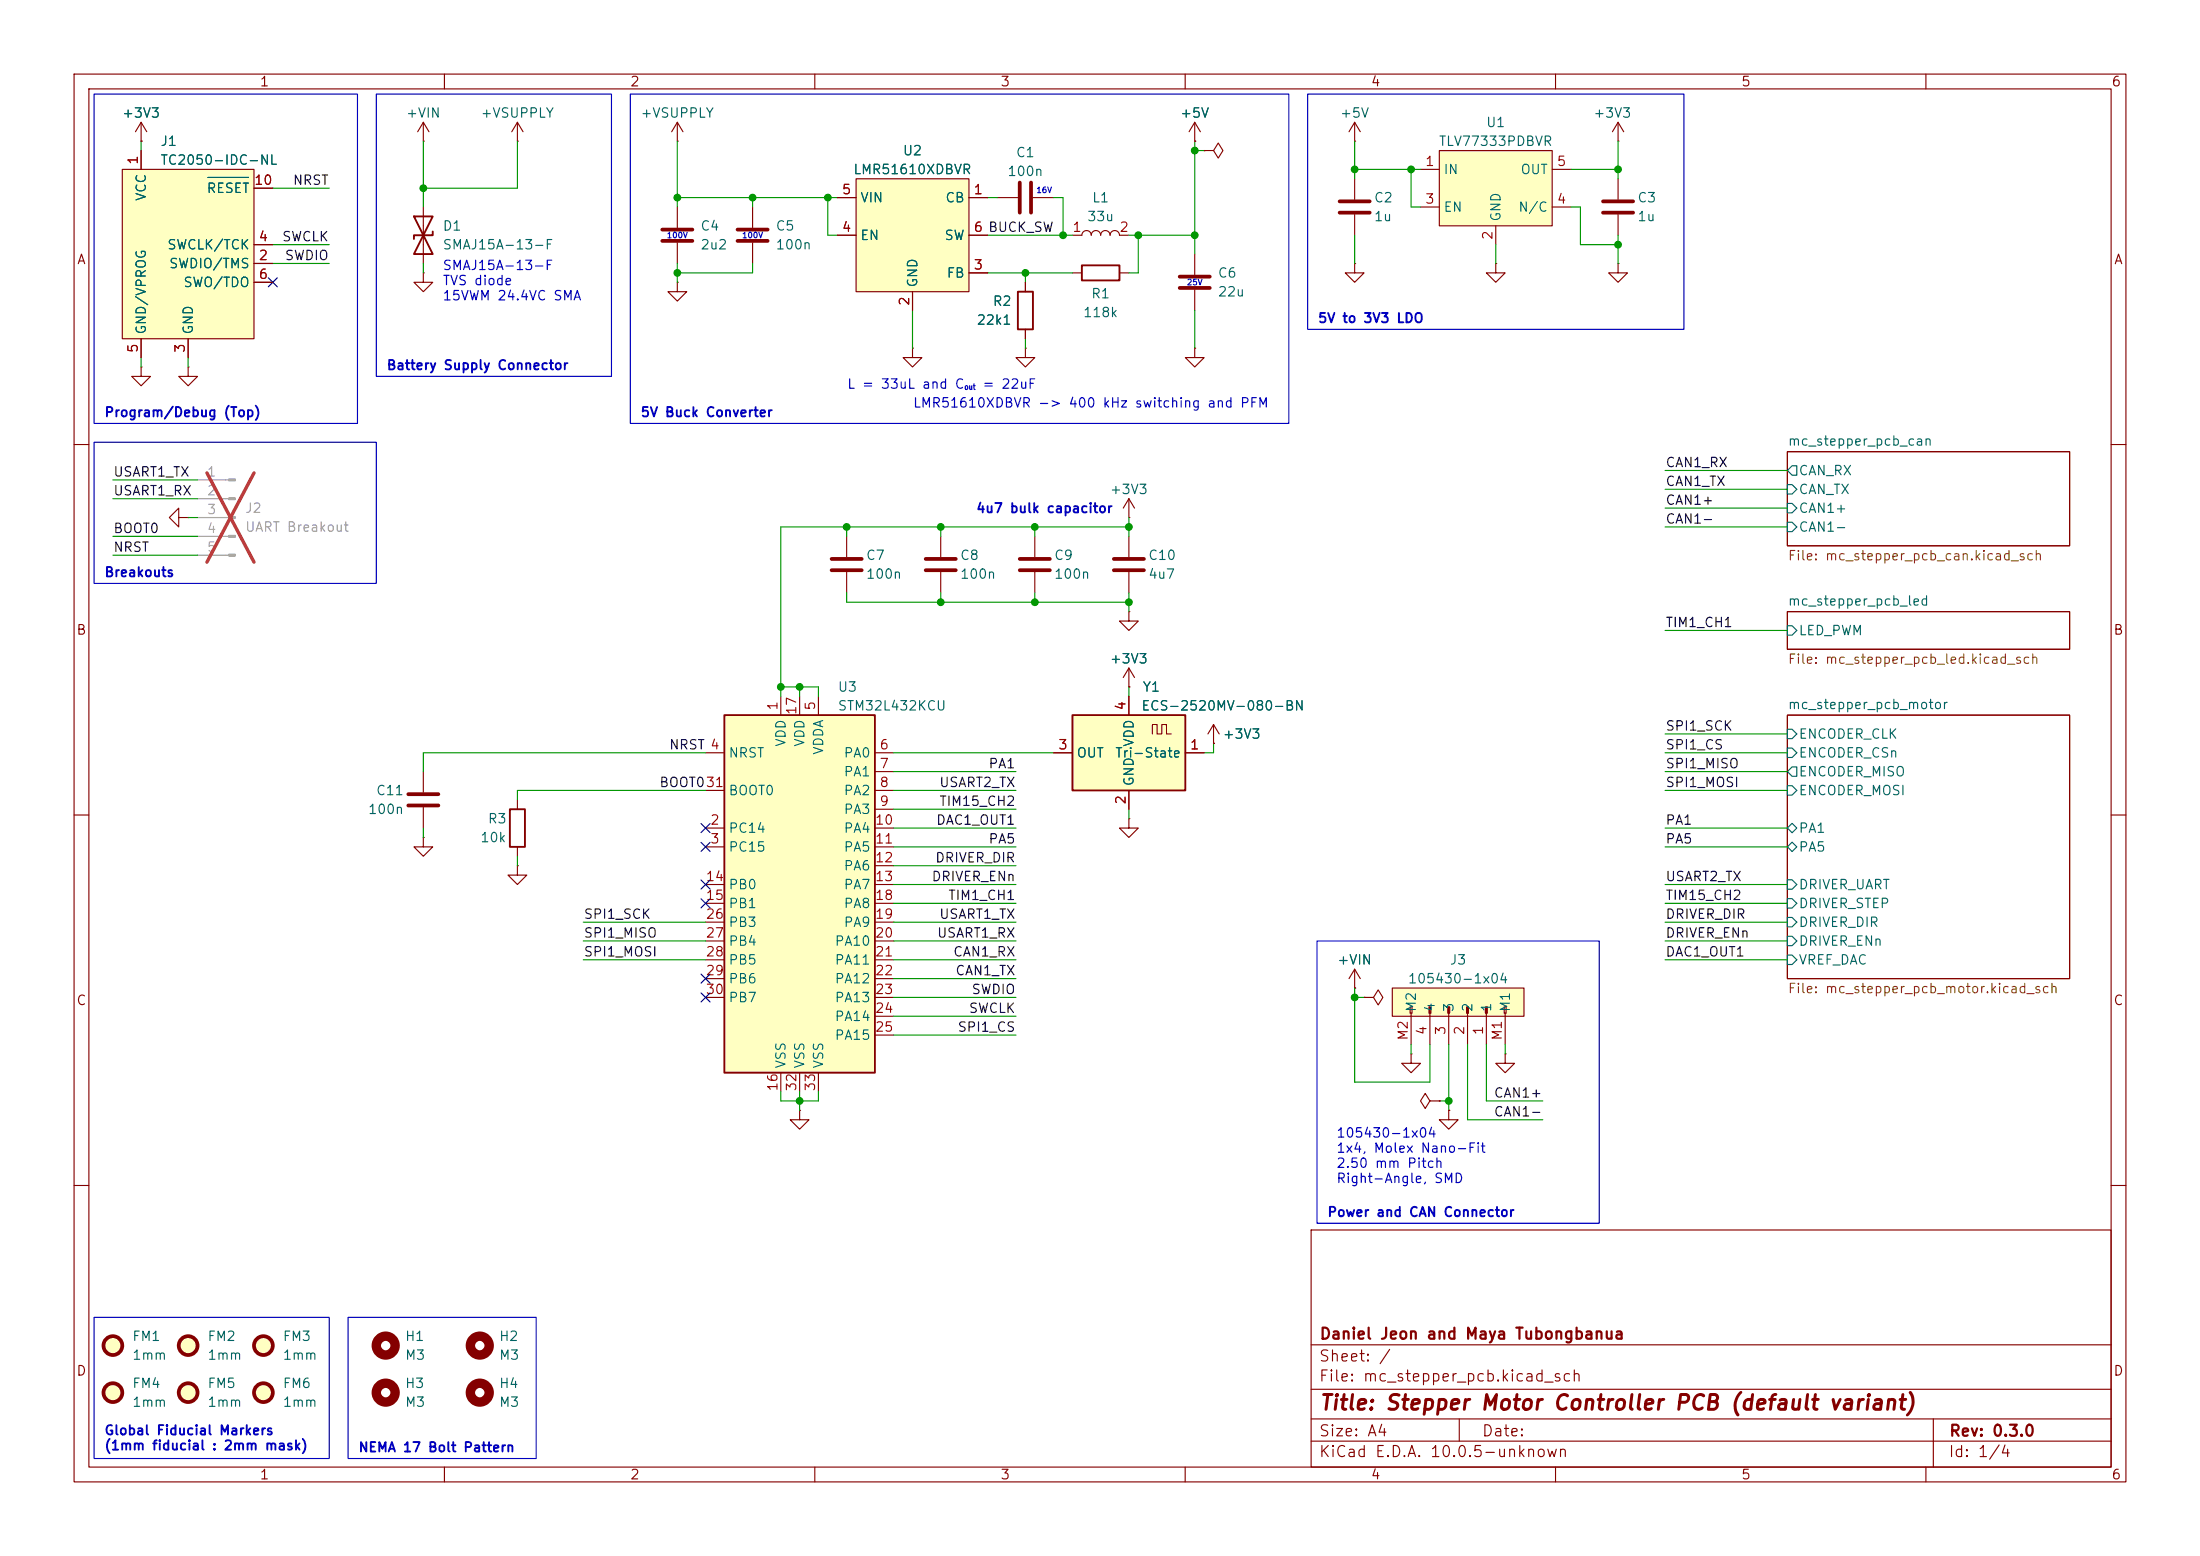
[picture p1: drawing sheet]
<svg xmlns="http://www.w3.org/2000/svg" width="297mm" height="210mm" viewBox="0 0 297 210" stroke-linecap="round" stroke-linejoin="round" font-family="sans-serif">
<g fill="none" stroke="#840000" stroke-width=".15">
<path d="M10 10h277v190h-277zM12 12h273v186h-273zM60 10v2M110 10v2M160 10v2M210 10v2M260 10v2M138.4 38.1v1.3M144.8 36.8h1.2M151.1 36.8h1.3M138.4 47v1.3h1.3l-1.3 1.2-1.2-1.2h1.2M138.4 47h.1"/>
<path d="M138.4 44.5v1.2M10 60h2M114.3 72.4v2.8M114.3 77.2v2.8M241.3 61h38.1v12.7h-38.1zM285 60h2M241.3 82.6h38.1v5h-38.1zM241.3 96.5h38.1v35.6h-38.1zM10 110h2M285 110h2M184.1 134.6h1.3l.7-1 .6 1-.6 1-.7-1M184.1 134.6h.1"/>
<path d="M10 160h2M177 166h108v32h-108zM285 160h2M60 198v2M110 198v2M160 198v2M177 194.5h108M177 191.5h108M177 187.5h108M177 181.5h108M197 191.5v3M210 198v2"/>
<path d="M260 198v2M261 191.5v6.5"/>
</g>
<g fill="none" stroke="#006464" stroke-width=".15">
<path d="M241.3 65.4h.6l.7 .6-.7 .7h-.6zM241.3 70.5h.6l.7 .6-.7 .7h-.6zM241.3 67.9h.6l.7 .7-.7 .6h-.6zM241.9 62.9h.7v1.2h-.7l-.6-.6zM241.3 84.5h.6l.7 .6-.7 .6h-.6zM241.3 98.4h.6l.7 .7-.7 .6h-.6zM241.3 101h.6l.7 .6-.7 .6h-.6zM241.3 106h.6l.7 .7-.7 .6h-.6zM241.3 118.7h.6l.7 .7-.7 .6h-.6zM241.3 114.3l.6-.6 .7 .6-.7 .6zM241.3 111.8l.6-.7 .7 .7-.7 .6zM241.9 103.5h.7v1.3h-.7l-.6-.7z"/>
<path d="M241.3 126.4h.6l.7 .6-.7 .6h-.6zM241.3 121.3h.6l.7 .6-.7 .7h-.6zM241.3 123.8h.6l.7 .7-.7 .6h-.6zM241.3 128.9h.6l.7 .6-.7 .7h-.6z"/>
</g>
<path d="M137.4 39.4h2v5.1h-2zM146 35.8h5.1v2h-5.1z" fill="none" stroke="#840000" stroke-width=".25"/>
<path d="M112.3 75.4h4M112.3 77h4" fill="none" stroke="#840000" stroke-width=".51"/>
<path d="M194.3 20.3h15.2v10.2h-15.2z" fill="#ffffc2"/>
<g fill="none" stroke="#840000" stroke-width=".15">
<path d="M191.8 22.9h2.5M191.8 27.9h2.5M194.3 20.3h15.2v10.2h-15.2zM201.9 35.6v1.2h1.3l-1.3 1.3-1.2-1.3h1.2M201.9 35.6h.1M201.9 30.5v2.5M209.5 22.9h2.6M209.5 27.9h2.6M218.4 35.6v1.2h1.3l-1.3 1.3-1.2-1.3h1.2M218.4 35.6h.1M218.4 24.1v2.8M218.4 29v2.8"/>
<path d="M127 72.4v2.8M127 77.2v2.8M190.5 142.2v1.3h-1.3l1.3 1.3 1.3-1.3h-1.3M190.5 142.2h.1M203.2 142.2v1.3h-1.3l1.3 1.3 1.3-1.3h-1.3M203.2 142.2h.1"/>
</g>
<path d="M216.4 27.2h4.1M216.4 28.7h4.1M125 75.4h4M125 77h4" fill="none" stroke="#840000" stroke-width=".51"/>
<path d="M188 133.4h17.7v3.8h-17.7z" fill="#ffffc2"/>
<g fill="none" stroke="#840000" stroke-width=".15">
<path d="M134.6 26.7h2.8M139.4 26.7h2.8M144.8 31.8h1.2a.64 .64 0 0 1 .7-.7 .64 .64 0 0 1 .6 .7 .64 .64 0 0 1 .7-.7 .64 .64 0 0 1 .6 .7 .64 .64 0 0 1 .6-.7 .64 .64 0 0 1 .7 .7 .64 .64 0 0 1 .6-.7 .64 .64 0 0 1 .6 .7h1.3M161.3 34.3v2.8M161.3 39.1v2.8M152.4 92.7h.1M152.4 90.2l-.8 1.2M152.4 90.2l.8 1.2M152.4 90.2v2.5M57.1 113v1.3h1.3l-1.3 1.3-1.2-1.3h1.2M57.1 113h.1M57.1 104.1v2.8"/>
<path d="M57.1 109v2.8M69.8 108v1.2M69.8 114.3v1.3M182.9 133.4h.1M182.9 130.8l.7 1.3M182.9 130.8l-.8 1.3M182.9 130.8v2.6M188 133.4h17.7v3.8h-17.7zM190.4 135.9h.2v.9h-.2zM190.5 136.8v4.2M193 136.8v4.2M195.6 136.8v4.2"/>
<path d="M198.1 136.8v4.2M200.7 136.8v4.2M203.1 135.9h.2v.9h-.2zM203.2 136.8v4.2M107.9 149.9v1.2h1.3l-1.3 1.3-1.2-1.3h1.2M107.9 149.9h.1M195.6 149.9v1.2h-1.3l1.3 1.3 1.2-1.3h-1.2M195.6 149.9h.1"/>
</g>
<g fill="#840000" stroke="#840000" stroke-width=".15">
<path d="M192.9 135.9h.3v.9h-.3z"/>
<path d="M195.5 135.9h.2v.9h-.2z"/>
<path d="M198 135.9h.2v.9h-.2z"/>
<path d="M200.5 135.9h.3v.9h-.3z"/>
</g>
<path d="M137.7 24.6v4.1M139.2 24.6v4.1M159.3 38.9h4M159.3 37.3h4M55.1 108.7h4.1M55.1 107.2h4.1" fill="none" stroke="#840000" stroke-width=".51"/>
<path d="M68.8 109.2h2.1v5.1h-2.1z" fill="none" stroke="#840000" stroke-width=".25"/>
<path d="M144.8 96.5h15.2v10.2h-15.2z" fill="#ffffc2"/>
<path d="M55.9 29.2h2.5l-2.5 5.1h2.5zM58.4 31.2v.6h-2.5v.5M144.8 96.5h15.2v10.2h-15.2z" fill="none" stroke="#840000" stroke-width=".25"/>
<g fill="none" stroke="#840000" stroke-width=".15">
<path d="M19 19.1h.1M19 16.5l-.7 1.3M19 16.5l.8 1.3M19 16.5v2.6M57.1 19.1h.1M57.1 16.5l.8 1.3M57.1 16.5l-.7 1.3M57.1 16.5v2.6M69.8 19.1h.1M69.8 16.5l.8 1.3M69.8 16.5l-.7 1.3M69.8 16.5v2.6"/>
<path d="M161.3 19.1h.1M161.3 16.5l-.8 1.3M161.3 16.5l.8 1.3M161.3 16.5v2.6M182.9 19.1h.1M182.9 16.5l-.8 1.3M182.9 16.5l.7 1.3M182.9 16.5v2.6M218.4 19.1h.1M218.4 16.5l-.7 1.3M218.4 16.5l.8 1.3M218.4 16.5v2.6"/>
<path d="M57.1 36.8v1.3h1.3l-1.3 1.3-1.2-1.3h1.2M57.1 36.8h.1M57.1 27.9v7.7M91.4 38.1v1.3h1.3l-1.3 1.2-1.2-1.2h1.2M91.4 38.1h.1M91.4 27.9v2.8M91.4 32.8v2.8M101.6 27.9v2.8M101.6 32.8v2.8M162.6 20.3h1.2l.7-1 .6 1-.6 1-.7-1M162.6 20.3h.1M182.9 35.6v1.2h1.2l-1.2 1.3-1.3-1.3h1.3"/>
<path d="M182.9 35.6h.1M182.9 24.1v2.8M182.9 29v2.8M123.2 47v1.3h1.3l-1.3 1.2-1.3-1.2h1.3M123.2 47h.1M161.3 47v1.3h1.3l-1.3 1.2-1.3-1.2h1.3M161.3 47h.1M139.7 72.4v2.8M139.7 77.2v2.8M152.4 69.9h.1M152.4 67.3v2.6M152.4 67.3l-.8 1.3"/>
<path d="M152.4 67.3l.8 1.3M152.4 82.6v1.2h1.3l-1.3 1.3-1.3-1.3h1.3M152.4 82.6h.1M152.4 94v2.5M155.6 99.1v-1.3h.6v1.3h.6v-1.3h.7v1.3h.6M163.8 97.8l-.7 1.3M163.8 97.8l.8 1.3M163.8 97.8v2.5M69.8 116.8v1.3h1.3l-1.3 1.3-1.2-1.3h1.2M69.8 116.8h.1M142.2 101.6h2.6M152.4 106.7v2.5"/>
<path d="M160 101.6h2.6M163.8 100.3h.1M193 148.6l-.6-1-.6 1 .6 1 .6-1h1.3M194.3 148.6h.1"/>
</g>
<path d="M89.4 31h4.1M89.4 32.5h4.1M99.6 31h4M99.6 32.5h4M180.8 27.2h4.1M180.8 28.7h4.1M137.7 75.4h4M137.7 77h4" fill="none" stroke="#840000" stroke-width=".51"/>
<g fill="#9c9b98" stroke="#9c9b98" stroke-width=".15">
<path d="M30.9 64.6h.8v.3h-.8z"/>
<path d="M30.9 67.2h.8v.2h-.8z"/>
<path d="M30.9 69.7h.8v.3h-.8z"/>
<path d="M30.9 72.3h.8v.2h-.8z"/>
<path d="M30.9 74.8h.8v.3h-.8z"/>
</g>
<path d="M26.7 64.8h4.2M26.7 67.3h4.2M26.7 69.9h4.2M26.7 72.4h4.2M26.7 74.9h4.2" fill="none" stroke="#9c9b98" stroke-width=".15"/>
<path d="M27.9 63.8l6.4 12.1M34.3 63.8l-6.4 12.1" fill="none" stroke="#e12e31" stroke-width=".46"/>
<circle cx="64.8" cy="188" r="1.27" fill="none" stroke="#840000" stroke-width="1.3"/>
<path d="M115.6 24.1h15.2v15.3h-15.2z" fill="#ffffc2"/>
<path d="M113 26.7h2.6M113 31.8h2.6M115.6 24.1h15.2v15.3h-15.2zM123.2 39.4v2.5M130.8 26.7h2.5M130.8 36.8h2.5M130.8 31.8h2.5M152.4 72.4v2.8M152.4 77.2v2.8" fill="none" stroke="#840000" stroke-width=".15"/>
<path d="M150.4 75.4h4M150.4 77h4" fill="none" stroke="#840000" stroke-width=".51"/>
<path d="M97.8 96.5h20.3v48.3h-20.3z" fill="#ffffc2"/>
<path d="M97.8 96.5h20.3v48.3h-20.3z" fill="none" stroke="#840000" stroke-width=".25"/>
<g fill="none" stroke="#840000" stroke-width=".15">
<path d="M19 49.5v1.3h1.3l-1.3 1.3-1.2-1.3h1.2M19 49.5h.1M25.4 49.5v1.3h1.3l-1.3 1.3-1.3-1.3h1.3M25.4 49.5h.1M24.1 69.9v-1.3l-1.2 1.3 1.2 1.2v-1.2h1.3M25.4 69.9h.1M105.4 94v2.5M107.9 94v2.5M110.5 94v2.5M95.2 111.8h2.6M95.2 114.3h2.6M95.2 101.6h2.6"/>
<path d="M95.2 106.7h2.6M95.2 119.4h2.6M118.1 111.8h2.5M118.1 114.3h2.5M118.1 101.6h2.5M118.1 104.1h2.5M118.1 106.7h2.5M118.1 109.2h2.5M118.1 116.8h2.5M118.1 119.4h2.5M152.4 110.5v1.3h1.3l-1.3 1.2-1.3-1.2h1.3M152.4 110.5h.1"/>
<path d="M95.2 121.9h2.6M95.2 124.5h2.6M95.2 127h2.6M95.2 129.5h2.6M95.2 132.1h2.6M95.2 134.6h2.6M118.1 121.9h2.5M118.1 124.5h2.5M118.1 127h2.5M118.1 129.5h2.5M118.1 132.1h2.5M118.1 134.6h2.5"/>
<path d="M118.1 137.2h2.5M118.1 139.7h2.5M105.4 144.8v2.5M107.9 144.8v2.5M110.5 144.8v2.5"/>
</g>
<g fill="none" stroke="#840000" stroke-width="1.3">
<circle cx="52.1" cy="188" r="1.27"/>
<circle cx="52.1" cy="181.6" r="1.27"/>
<circle cx="64.8" cy="181.6" r="1.27"/>
</g>
<g fill="#ffffc2" stroke="#ffffc2" stroke-width=".14">
<circle cx="15.2" cy="181.6" r="1.27"/>
<circle cx="25.4" cy="188" r="1.27"/>
<circle cx="35.6" cy="188" r="1.27"/>
<circle cx="35.6" cy="181.6" r="1.27"/>
<circle cx="25.4" cy="181.6" r="1.27"/>
</g>
<g fill="none" stroke="#840000" stroke-width=".51">
<circle cx="15.2" cy="181.6" r="1.27"/>
<circle cx="25.4" cy="188" r="1.27"/>
<circle cx="25.4" cy="181.6" r="1.27"/>
<circle cx="35.6" cy="188" r="1.27"/>
<circle cx="35.6" cy="181.6" r="1.27"/>
</g>
<path d="M16.5 22.9h17.8v22.8h-17.8z" fill="#ffffc2"/>
<g fill="none" stroke="#840000" stroke-width=".15">
<path d="M19 19.1h.1M91.4 19.1h.1M91.4 16.5l.8 1.3M91.4 16.5l-.7 1.3M91.4 16.5v2.6M161.3 19.1h.1M16.5 22.9h17.8v22.8h-17.8zM19 20.3v2.6M34.3 35.6h2.5M34.3 33h2.5M34.3 38.1h2.5M34.3 25.4h2.5"/>
<path d="M113 26.7h2.6M113 31.8h2.6M123.2 39.4v2.5M130.8 26.7h2.5M130.8 36.8h2.5M130.8 31.8h2.5M138.4 38.1v1.3M162.6 20.3h.1M19 45.7v2.6M25.4 45.7v2.6M138.4 44.5v1.2M152.4 92.7h.1"/>
<path d="M152.4 94v2.5M142.2 101.6h2.6M152.4 106.7v2.5M160 101.6h2.6M163.8 100.3h.1M182.9 133.4h.1M184.1 134.6h.1M194.3 148.6h.1M195.6 149.9h.1"/>
</g>
<path d="M28.1 24h5.5" fill="none" stroke="#006464" stroke-width=".15"/>
<circle cx="15.2" cy="188" r="1.27" fill="#ffffc2" stroke="#ffffc2" stroke-width=".14"/>
<circle cx="15.2" cy="188" r="1.27" fill="none" stroke="#840000" stroke-width=".51"/>
<g fill="none" stroke="#009600" stroke-width=".15">
<path d="M19 19.1v1.2M57.1 19.1v8.8M69.8 19.1v6.3h-12.7M91.4 19.1v8.8M161.3 19.1v15.2M182.9 19.1v5M218.4 19.1v5M36.8 33h7.6M36.8 25.4h7.6M36.8 35.6h7.6M57.1 35.6v1.2M91.4 26.7h21.6"/>
<path d="M91.4 35.6v2.5M101.6 35.6v1.2h-10.2M101.6 26.7v1.2M111.8 26.7v5.1h1.2M133.3 26.7h1.3M133.3 36.8h11.5M133.3 31.8h11.5M138.4 36.8v1.3M142.2 26.7h1.3v5.1M152.4 31.8h8.9M153.7 31.8v5h-1.3M161.3 20.3h1.3"/>
<path d="M182.9 31.8v3.8M182.9 22.9h8.9M190.5 22.9v5h1.3M201.9 33v2.6M212.1 27.9h1.3v5.1h5M212.1 22.9h6.3M218.4 31.8v3.8M19 48.3v1.2M25.4 48.3v1.2M123.2 41.9v5.1M138.4 45.7v1.3M161.3 41.9v5.1"/>
<path d="M15.2 67.3h11.5M15.2 74.9h11.5M15.2 72.4h11.5M15.2 64.8h11.5M25.4 69.9h1.3M114.3 71.1v1.3M127 71.1v1.3M139.7 71.1v1.3M152.4 71.1h-47v22.9M152.4 69.9v2.5M224.8 71.1h16.5M224.8 63.5h16.5"/>
<path d="M224.8 66h16.5M224.8 68.6h16.5M105.4 92.7h5.1v1.3M107.9 92.7v1.3M114.3 80v1.3h38.1M127 80v1.3M139.7 80v1.3M152.4 80v2.6M152.4 92.7v1.3M224.8 99.1h16.5M224.8 85.1h16.5M57.1 111.8v1.2"/>
<path d="M69.8 115.6v1.2M95.2 106.7h-25.4v1.3M95.2 101.6h-38.1v2.5M120.6 119.4h16.6M120.6 114.3h16.6M120.6 111.8h16.6M120.6 116.8h16.6M120.6 109.2h16.6M120.6 106.7h16.6M120.6 101.6h21.6M120.6 104.1h16.6M152.4 109.2v1.3"/>
<path d="M163.8 100.3v1.3h-1.2M224.8 119.4h16.5M224.8 114.3h16.5M224.8 111.8h16.5M224.8 106.7h16.5M224.8 101.6h16.5M224.8 104.1h16.5M78.7 124.5h16.5M78.7 129.5h16.5M78.7 127h16.5M120.6 139.7h16.6M120.6 124.5h16.6"/>
<path d="M120.6 129.5h16.6M120.6 127h16.6M120.6 137.2h16.6M120.6 121.9h16.6M120.6 134.6h16.6M120.6 132.1h16.6M182.9 134.6h1.2M182.9 133.4v12.7h10.1v-5.1M224.8 124.5h16.5M224.8 129.5h16.5M224.8 127h16.5M224.8 121.9h16.5"/>
<path d="M105.4 147.3v1.3h5.1v-1.3M107.9 147.3v2.6M190.5 141v1.2M194.3 148.6h1.3M195.6 141v8.9M198.1 141v10.1h10.2M200.7 141v7.6h7.6M203.2 141v1.2"/>
</g>
<g fill="none" stroke="#000084" stroke-width=".15">
<path d="M36.2 37.5l1.2 1.2M37.4 37.5l-1.2 1.2M94.6 113.7l1.3 1.2M94.6 118.8l1.3 1.2M94.6 111.2l1.3 1.2M95.9 113.7l-1.3 1.2M95.9 118.8l-1.3 1.2M95.9 111.2l-1.3 1.2M94.6 121.3l1.3 1.2M94.6 131.5l1.3 1.2M94.6 134l1.3 1.2M95.9 121.3l-1.3 1.2"/>
<path d="M95.9 131.5l-1.3 1.2M95.9 134l-1.3 1.2"/>
</g>
<path d="M12.7 12.7h35.6v44.5h-35.6zM50.8 12.7h31.7v38.1h-31.7zM85.1 12.7h88.9v44.5h-88.9zM176.5 12.7h50.8v31.8h-50.8zM12.7 59.7h38.1v19h-38.1zM177.8 127h38.1v38.1h-38.1zM12.7 177.8h31.7v19.1h-31.7zM47 177.8h25.4v19.1h-25.4z" fill="none" stroke="#0000c2" stroke-width=".15"/>
<g fill="#009600" stroke="#009600" stroke-width=".14">
<circle cx="138.4" cy="36.8" r=".46"/>
<circle cx="139.7" cy="71.1" r=".46"/>
<circle cx="161.3" cy="20.3" r=".46"/>
<circle cx="182.9" cy="22.9" r=".46"/>
<circle cx="161.3" cy="31.8" r=".46"/>
<circle cx="152.4" cy="71.1" r=".46"/>
<circle cx="195.6" cy="148.6" r=".46"/>
<circle cx="182.9" cy="134.6" r=".46"/>
<circle cx="143.5" cy="31.8" r=".46"/>
<circle cx="153.7" cy="31.8" r=".46"/>
<circle cx="139.7" cy="81.3" r=".46"/>
<circle cx="218.4" cy="22.9" r=".46"/>
<circle cx="190.5" cy="22.9" r=".46"/>
<circle cx="218.4" cy="33" r=".46"/>
<circle cx="127" cy="81.3" r=".46"/>
<circle cx="114.3" cy="71.1" r=".46"/>
<circle cx="127" cy="71.1" r=".46"/>
<circle cx="152.4" cy="81.3" r=".46"/>
<circle cx="107.9" cy="148.6" r=".46"/>
<circle cx="105.4" cy="92.7" r=".46"/>
<circle cx="107.9" cy="92.7" r=".46"/>
<circle cx="91.4" cy="26.7" r=".46"/>
<circle cx="57.1" cy="25.4" r=".46"/>
<circle cx="91.4" cy="36.8" r=".46"/>
<circle cx="101.6" cy="26.7" r=".46"/>
<circle cx="111.8" cy="26.7" r=".46"/>
</g>
<text font-size="2" fill="#840000" x="178" y="190.8">Title: Stepper Motor Controller PCB (default variant)</text>
<g font-size="1.5" fill="#840000">
<text x="178" y="184.1">Sheet: /</text>
<text x="178" y="181.1">Daniel Jeon and Maya Tubongbanua</text>
<text x="178" y="186.8">File: mc_stepper_pcb.kicad_sch</text>
<text x="178" y="197">KiCad E.D.A. 10.0.5-unknown</text>
<text x="178" y="194.2">Size: A4</text>
<text x="200" y="194.2">Date:</text>
<text x="263" y="197">Id: 1/4</text>
<text x="263" y="194.2">Rev: 0.3.0</text>
</g>
<g font-size="1.3" fill="#840000">
<text x="35" y="12">1</text>
<text x="85" y="12">2</text>
<text x="135" y="12">3</text>
<text x="185" y="12">4</text>
<text x="235" y="12">5</text>
<text x="285" y="12">6</text>
<text x="10.3" y="36">A</text>
<text x="285.3" y="36">A</text>
<text x="10.2" y="86">B</text>
<text x="285.2" y="86">B</text>
<text x="10.2" y="136">C</text>
<text x="285.2" y="136">C</text>
<text x="10.2" y="186">D</text>
<text x="285.2" y="186">D</text>
<text x="35" y="200">1</text>
<text x="85" y="200">2</text>
<text x="135" y="200">3</text>
<text x="185" y="200">4</text>
<text x="235" y="200">5</text>
<text x="285" y="200">6</text>
</g>
<g font-size="1.3" fill="#006464">
<text x="16.4" y="16.2">+3V3</text>
<text x="54.7" y="16.2">+VIN</text>
<text x="64.8" y="16.2">+VSUPPLY</text>
<text x="86.4" y="16.2">+VSUPPLY</text>
<text x="159.2" y="16.2">+5V</text>
<text x="180.8" y="16.2">+5V</text>
<text x="200.5" y="17.5">U1</text>
<text x="215" y="16.2">+3V3</text>
<text x="21.6" y="20">J1</text>
<text x="21.6" y="22.6">TC2050-IDC-NL</text>
<text x="115.1" y="23.8">LMR51610XDBVR</text>
<text x="121.8" y="21.3">U2</text>
<text x="137.1" y="21.5">C1</text>
<text x="194.2" y="20">TLV77333PDBVR</text>
<text x="194.8" y="23.8">IN</text>
<text x="205.2" y="23.8">OUT</text>
<text x="20" y="27.2" transform="rotate(-90 20 27.2)">VCC</text>
<text x="27.8" y="26.4">RESET</text>
<text x="116.1" y="27.6">VIN</text>
<text x="127.5" y="27.6">CB</text>
<text x="135.9" y="24.1">100n</text>
<text x="147.3" y="27.6">L1</text>
<text x="185.4" y="27.6">C2</text>
<text x="194.8" y="28.9">EN</text>
<text x="202.9" y="30" transform="rotate(-90 202.9 30)">GND</text>
<text x="204.9" y="28.9">N/C</text>
<text x="221" y="27.6">C3</text>
<text x="22.5" y="34">SWCLK/TCK</text>
<text x="59.7" y="31.4">D1</text>
<text x="59.7" y="34">SMAJ15A-13-F</text>
<text x="94.5" y="31.4">C4</text>
<text x="94.5" y="34">2u2</text>
<text x="104.6" y="31.4">C5</text>
<text x="104.6" y="34">100n</text>
<text x="116.1" y="32.7">EN</text>
<text x="127.4" y="32.7">SW</text>
<text x="146.7" y="30.2">33u</text>
<text x="185.4" y="30.2">1u</text>
<text x="221" y="30.2">1u</text>
<text x="22.7" y="36.5">SWDIO/TMS</text>
<text x="24.7" y="39.1">SWO/TDO</text>
<text x="124.2" y="38.9" transform="rotate(-90 124.2 38.9)">GND</text>
<text x="127.7" y="37.8">FB</text>
<text x="133.9" y="41.6">R2</text>
<text x="147.2" y="40.6">R1</text>
<text x="164.3" y="37.8">C6</text>
<text x="164.3" y="40.3">22u</text>
<text x="20" y="45.2" transform="rotate(-90 20 45.2)">GND/VPROG</text>
<text x="26.4" y="45.2" transform="rotate(-90 26.4 45.2)">GND</text>
<text x="131.8" y="44.1">22k1</text>
<text x="146.1" y="43.1">118k</text>
<text x="241.3" y="60.5">mc_stepper_pcb_can</text>
<text x="242.7" y="64.5">CAN_RX</text>
<text x="149.7" y="67">+3V3</text>
<text x="242.7" y="67">CAN_TX</text>
<text x="242.7" y="69.5">CAN1+</text>
<text x="116.8" y="75.9">C7</text>
<text x="129.5" y="75.9">C8</text>
<text x="142.2" y="75.9">C9</text>
<text x="154.9" y="75.9">C10</text>
<text x="242.7" y="72.1">CAN1-</text>
<text x="116.8" y="78.4">100n</text>
<text x="129.5" y="78.4">100n</text>
<text x="142.2" y="78.4">100n</text>
<text x="154.9" y="78.4">4u7</text>
<text x="241.3" y="82.1">mc_stepper_pcb_led</text>
<text x="149.7" y="89.9">+3V3</text>
<text x="242.7" y="86.1">LED_PWM</text>
<text x="113" y="93.7">U3</text>
<text x="154.2" y="93.7">Y1</text>
<text x="106.4" y="100.9" transform="rotate(-90 106.4 100.9)">VDD</text>
<text x="108.9" y="100.9" transform="rotate(-90 108.9 100.9)">VDD</text>
<text x="111.5" y="102" transform="rotate(-90 111.5 102)">VDDA</text>
<text x="113" y="96.2">STM32L432KCU</text>
<text x="153.4" y="100.9" transform="rotate(-90 153.4 100.9)">VDD</text>
<text x="154" y="96.2">ECS-2520MV-080-BN</text>
<text x="165" y="100">+3V3</text>
<text x="241.3" y="96">mc_stepper_pcb_motor</text>
<text x="242.7" y="100">ENCODER_CLK</text>
<text x="50.7" y="107.6">C11</text>
<text x="98.3" y="102.6">NRST</text>
<text x="98.3" y="107.6">BOOT0</text>
<text x="113.8" y="102.6">PA0</text>
<text x="113.8" y="105.1">PA1</text>
<text x="113.8" y="107.6">PA2</text>
<text x="145.3" y="102.6">OUT</text>
<text x="150.5" y="102.6">Tri-State</text>
<text x="153.4" y="106.2" transform="rotate(-90 153.4 106.2)">GND</text>
<text x="242.7" y="102.6">ENCODER_CSn</text>
<text x="242.7" y="105.1">ENCODER_MISO</text>
<text x="242.7" y="107.6">ENCODER_MOSI</text>
<text x="49.6" y="110.2">100n</text>
<text x="64.8" y="114">10k</text>
<text x="65.8" y="111.5">R3</text>
<text x="98.3" y="112.7">PC14</text>
<text x="113.8" y="110.2">PA3</text>
<text x="113.8" y="112.7">PA4</text>
<text x="242.7" y="112.7">PA1</text>
<text x="98.3" y="115.3">PC15</text>
<text x="113.8" y="115.3">PA5</text>
<text x="113.8" y="117.8">PA6</text>
<text x="242.7" y="115.3">PA5</text>
<text x="98.3" y="120.3">PB0</text>
<text x="98.3" y="122.9">PB1</text>
<text x="98.3" y="125.4">PB3</text>
<text x="113.8" y="120.3">PA7</text>
<text x="113.8" y="122.9">PA8</text>
<text x="113.8" y="125.4">PA9</text>
<text x="242.7" y="120.3">DRIVER_UART</text>
<text x="242.7" y="122.9">DRIVER_STEP</text>
<text x="242.7" y="125.4">DRIVER_DIR</text>
<text x="98.3" y="128">PB4</text>
<text x="98.3" y="130.5">PB5</text>
<text x="112.6" y="128">PA10</text>
<text x="112.6" y="130.5">PA11</text>
<text x="180.5" y="130.5">+VIN</text>
<text x="195.6" y="130.5">J3</text>
<text x="242.7" y="128">DRIVER_ENn</text>
<text x="242.7" y="130.5">VREF_DAC</text>
<text x="98.3" y="133">PB6</text>
<text x="98.3" y="135.6">PB7</text>
<text x="112.6" y="133">PA12</text>
<text x="112.6" y="135.6">PA13</text>
<text x="190" y="133">105430-1x04</text>
<text x="191.5" y="136.7" transform="rotate(-90 191.5 136.7)">M2</text>
<text x="194" y="136.7" transform="rotate(-90 194 136.7)">4</text>
<text x="196.5" y="136.7" transform="rotate(-90 196.5 136.7)">3</text>
<text x="199.1" y="136.7" transform="rotate(-90 199.1 136.7)">2</text>
<text x="201.6" y="136.7" transform="rotate(-90 201.6 136.7)">1</text>
<text x="204.2" y="136.7" transform="rotate(-90 204.2 136.7)">M1</text>
<text x="112.6" y="138.1">PA14</text>
<text x="112.6" y="140.7">PA15</text>
<text x="106.4" y="144.3" transform="rotate(-90 106.4 144.3)">VSS</text>
<text x="108.9" y="144.3" transform="rotate(-90 108.9 144.3)">VSS</text>
<text x="111.5" y="144.3" transform="rotate(-90 111.5 144.3)">VSS</text>
<text x="17.8" y="181.3">FM1</text>
<text x="17.8" y="183.8">1mm</text>
<text x="27.9" y="181.3">FM2</text>
<text x="27.9" y="183.8">1mm</text>
<text x="38.1" y="181.3">FM3</text>
<text x="38.1" y="183.8">1mm</text>
<text x="54.6" y="181.3">H1</text>
<text x="54.6" y="183.8">M3</text>
<text x="67.3" y="181.3">H2</text>
<text x="67.3" y="183.8">M3</text>
<text x="17.8" y="187.7">FM4</text>
<text x="17.8" y="190.2">1mm</text>
<text x="27.9" y="187.7">FM5</text>
<text x="27.9" y="190.2">1mm</text>
<text x="38.1" y="187.7">FM6</text>
<text x="38.1" y="190.2">1mm</text>
<text x="54.6" y="187.7">H3</text>
<text x="54.6" y="190.2">M3</text>
<text x="67.3" y="187.7">H4</text>
<text x="67.3" y="190.2">M3</text>
</g>
<g font-size="1.3" fill="#a90000">
<text x="18.9" y="22.3" transform="rotate(-90 18.9 22.3)">1</text>
<text x="192.3" y="22.7">1</text>
<text x="210.1" y="22.7">5</text>
<text x="34.2" y="25.3">10</text>
<text x="113.6" y="26.5">5</text>
<text x="131.3" y="26.5">1</text>
<text x="192.3" y="27.8">3</text>
<text x="210.1" y="27.8">4</text>
<text x="34.8" y="35.4">2</text>
<text x="34.8" y="32.9">4</text>
<text x="113.6" y="31.6">4</text>
<text x="131.3" y="31.6">6 BUCK_SW</text>
<text x="131.3" y="31.6">6</text>
<text x="144.7" y="31.6">1</text>
<text x="151" y="31.6">2</text>
<text x="201.8" y="32.5" transform="rotate(-90 201.8 32.5)">2</text>
<text x="34.8" y="38">6</text>
<text x="123.1" y="41.4" transform="rotate(-90 123.1 41.4)">2</text>
<text x="131.3" y="36.7">3</text>
<text x="18.9" y="47.7" transform="rotate(-90 18.9 47.7)">5</text>
<text x="25.3" y="47.7" transform="rotate(-90 25.3 47.7)">3</text>
<text x="105.3" y="96" transform="rotate(-90 105.3 96)">1</text>
<text x="110.4" y="96" transform="rotate(-90 110.4 96)">5</text>
<text x="152.3" y="96" transform="rotate(-90 152.3 96)">4</text>
<text x="107.8" y="96.6" transform="rotate(-90 107.8 96.6)">17</text>
<text x="118.6" y="101.5">6</text>
<text x="142.8" y="101.5">3</text>
<text x="160.6" y="101.5">1</text>
<text x="118.6" y="104">7</text>
<text x="118.6" y="106.5">8</text>
<text x="95.8" y="111.6">2</text>
<text x="118" y="111.6">10</text>
<text x="118.6" y="109.1">9</text>
<text x="152.3" y="108.7" transform="rotate(-90 152.3 108.7)">2</text>
<text x="95.2" y="119.2">14</text>
<text x="95.8" y="114.2">3</text>
<text x="118" y="114.2">11</text>
<text x="118" y="116.7">12</text>
<text x="118" y="119.2">13</text>
<text x="95.2" y="121.8">15</text>
<text x="95.2" y="124.3">26</text>
<text x="118" y="121.8">18</text>
<text x="118" y="124.3">19</text>
<text x="95.2" y="126.9">27</text>
<text x="95.2" y="129.4">28</text>
<text x="95.2" y="131.9">29</text>
<text x="118" y="126.9">20</text>
<text x="118" y="129.4">21</text>
<text x="118" y="131.9">22</text>
<text x="95.2" y="134.5">30</text>
<text x="118" y="134.5">23</text>
<text x="118" y="137">24</text>
<text x="118" y="139.6">25</text>
<text x="190.4" y="140.5" transform="rotate(-90 190.4 140.5)">M2</text>
<text x="192.9" y="139.8" transform="rotate(-90 192.9 139.8)">4</text>
<text x="195.4" y="139.8" transform="rotate(-90 195.4 139.8)">3</text>
<text x="198" y="139.8" transform="rotate(-90 198 139.8)">2</text>
<text x="200.5" y="139.8" transform="rotate(-90 200.5 139.8)">1</text>
<text x="203.1" y="140.5" transform="rotate(-90 203.1 140.5)">M1</text>
<text x="105.3" y="147.4" transform="rotate(-90 105.3 147.4)">16</text>
<text x="107.8" y="147.4" transform="rotate(-90 107.8 147.4)">32</text>
<text x="110.4" y="147.4" transform="rotate(-90 110.4 147.4)">33</text>
</g>
<g font-size="1.3" fill="#0f0f0f">
<text x="39.4" y="25.3">NRST</text>
<text x="38" y="32.9">SWCLK</text>
<text x="38.4" y="35.4">SWDIO</text>
<text x="15.2" y="64.6">USART1_TX</text>
<text x="224.8" y="63.4">CAN1_RX</text>
<text x="224.8" y="65.9">CAN1_TX</text>
<text x="15.2" y="67.2">USART1_RX</text>
<text x="224.8" y="68.5">CAN1+</text>
<text x="224.8" y="71">CAN1-</text>
<text x="15.2" y="72.3">BOOT0</text>
<text x="15.2" y="74.8">NRST</text>
<text x="224.8" y="85">TIM1_CH1</text>
<text x="90.2" y="101.5">NRST 4</text>
<text x="224.8" y="98.9">SPI1_SCK</text>
<text x="224.8" y="101.5">SPI1_CS</text>
<text x="88.9" y="106.6">BOOT031</text>
<text x="126.7" y="106.6">USART2_TX</text>
<text x="133.4" y="104">PA1</text>
<text x="224.8" y="106.6">SPI1_MOSI</text>
<text x="224.8" y="104">SPI1_MISO</text>
<text x="126.3" y="111.6">DAC1_OUT1</text>
<text x="126.7" y="109.1">TIM15_CH2</text>
<text x="224.8" y="111.6">PA1</text>
<text x="125.7" y="119.3">DRIVER_ENn</text>
<text x="126.2" y="116.7">DRIVER_DIR</text>
<text x="133.4" y="114.2">PA5</text>
<text x="224.8" y="114.2">PA5</text>
<text x="224.8" y="119.3">USART2_TX</text>
<text x="78.7" y="124.3">SPI1_SCK</text>
<text x="126.7" y="124.3">USART1_TX</text>
<text x="127.9" y="121.8">TIM1_CH1</text>
<text x="224.8" y="121.8">TIM15_CH2</text>
<text x="224.8" y="124.3">DRIVER_DIR</text>
<text x="78.7" y="129.4">SPI1_MOSI</text>
<text x="78.7" y="126.9">SPI1_MISO</text>
<text x="126.4" y="126.9">USART1_RX</text>
<text x="128.6" y="129.4">CAN1_RX</text>
<text x="128.9" y="132">CAN1_TX</text>
<text x="224.8" y="129.4">DAC1_OUT1</text>
<text x="224.8" y="126.9">DRIVER_ENn</text>
<text x="130.7" y="137">SWCLK</text>
<text x="131.1" y="134.5">SWDIO</text>
<text x="129.2" y="139.6">SPI1_CS</text>
<text x="201.6" y="148.5">CAN1+</text>
<text x="201.6" y="151">CAN1-</text>
</g>
<g font-size="1.3" fill="#0000c2">
<text x="59.7" y="36.8">SMAJ15A-13-F</text>
<text x="59.7" y="38.8">TVS diode</text>
<text x="59.7" y="40.9">15VWM 24.4VC SMA</text>
<text x="177.8" y="43.9">5V to 3V3 LDO</text>
<text x="52.1" y="50.2">Battery Supply Connector</text>
<text x="114.3" y="52.8">L = 33uL and C</text>
<text x="132.5" y="52.8">= 22uF</text>
<text x="14" y="56.6">Program/Debug (Top)</text>
<text x="86.4" y="56.6">5V Buck Converter</text>
<text x="123.2" y="55.3">LMR51610XDBVR -&gt; 400 kHz switching and PFM</text>
<text x="131.7" y="69.5">4u7 bulk capacitor</text>
<text x="14" y="78.2">Breakouts</text>
<text x="180.3" y="153.9">105430-1x04</text>
<text x="180.3" y="155.9">1x4, Molex Nano-Fit</text>
<text x="180.3" y="157.9">2.50 mm Pitch</text>
<text x="180.3" y="160">Right-Angle, SMD</text>
<text x="179.1" y="164.5">Power and CAN Connector</text>
<text x="14" y="194">Global Fiducial Markers</text>
<text x="14" y="196">(1mm fiducial : 2mm mask)</text>
<text x="48.3" y="196.3">NEMA 17 Bolt Pattern</text>
</g>
<g font-size="1.3" fill="#a5a4a2">
<text x="27.8" y="64.6">1</text>
<text x="27.8" y="67.2">2</text>
<text x="27.8" y="69.7">3</text>
<text x="27.8" y="72.3">4</text>
<text x="27.8" y="74.8">5</text>
</g>
<g font-size="1.3" fill="#939391">
<text x="33" y="69.5">J2</text>
<text x="33" y="72.1">UART Breakout</text>
</g>
<g font-size="1.3" fill="#725600">
<text x="241.3" y="76">File: mc_stepper_pcb_can.kicad_sch</text>
<text x="241.3" y="89.9">File: mc_stepper_pcb_led.kicad_sch</text>
<text x="241.3" y="134.4">File: mc_stepper_pcb_motor.kicad_sch</text>
</g>
<g font-size=".8" fill="#0000c2">
<text x="139.8" y="26.2">16V</text>
<text x="89.9" y="32.3">100V</text>
<text x="100.1" y="32.3">100V</text>
<text x="160.2" y="38.7">25V</text>
<text x="130.1" y="52.8">out</text>
</g>
</svg>
